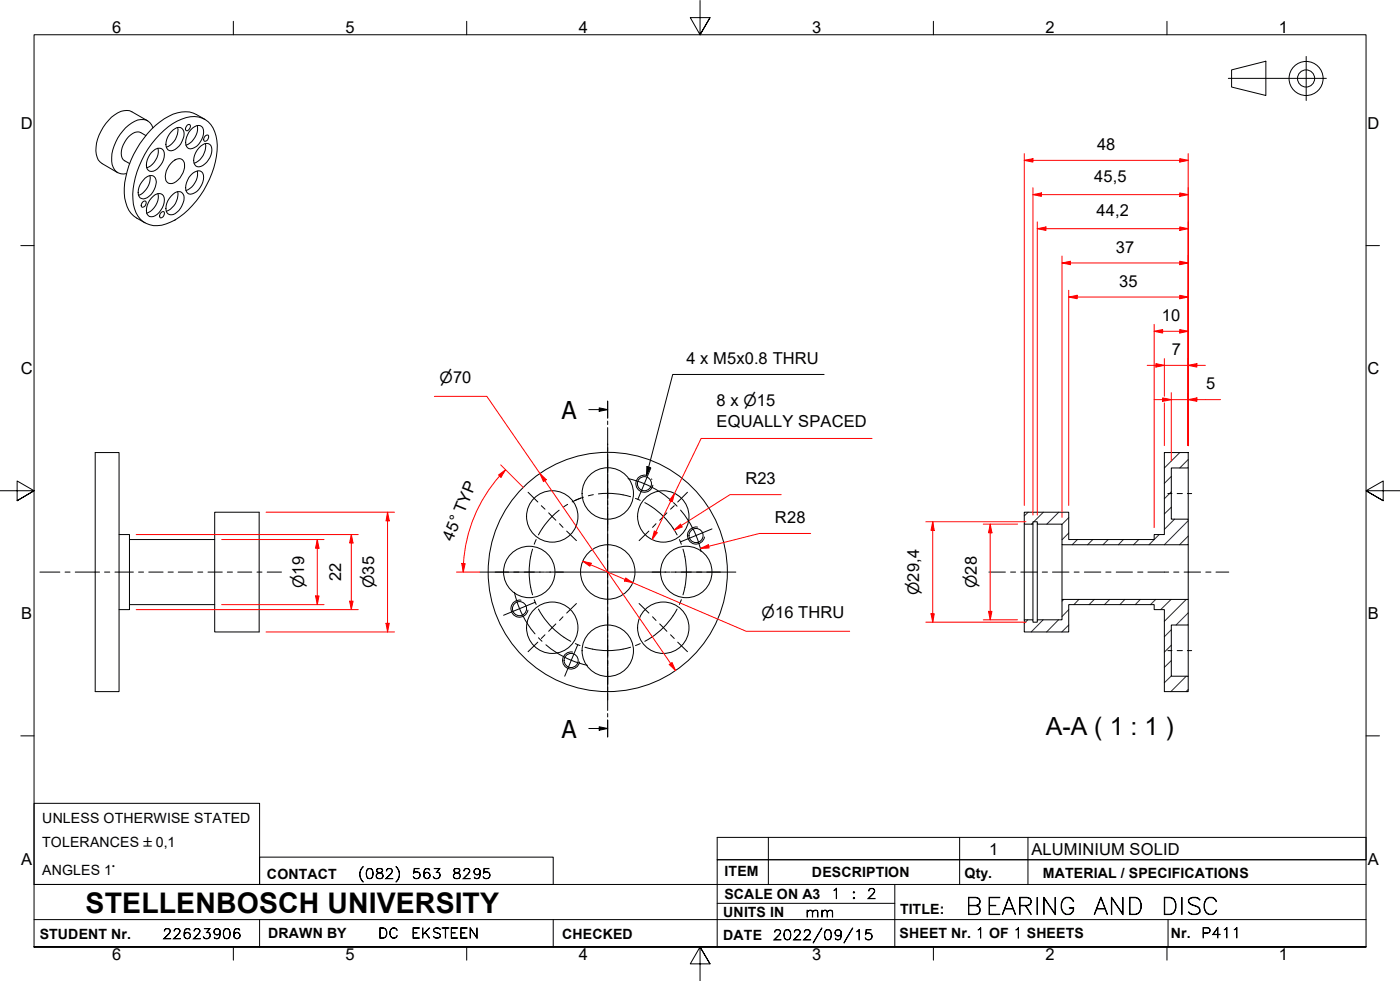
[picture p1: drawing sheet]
<svg xmlns="http://www.w3.org/2000/svg" width="410mm" height="287mm" viewBox="0 0 410 287" stroke-linecap="round" stroke-linejoin="round" font-family="sans-serif">
<!-- layer: Hatch -->
<g fill="none" stroke="#1e1e47" stroke-width=".29">
<path d="M340.9 132.5h.1M343 139.5l-2.1 2M345.4 132.5l-4.5 4.5M347.9 134.5l-2.5 2.5M301.1 149.9l-1.2 1.1M302.5 153l-.5 .4M305.5 149.9l-2.8 2.8M310 149.9l-3.5 3.5M312.9 156l-1.9 2M312.9 151.5l-1.9 2M315.5 157.9l-1.6 1.6M320 157.9l-1.5 1.6"/>
<path d="M324.5 157.9l-1.5 1.6M328.9 157.9l-1.4 1.6M333.4 157.9l-1.5 1.6M339.4 156.5l-3 3M343 144l-2.1 2M343 148.5l-2.1 1.9M343.9 152l-3 3M347.9 156.9l-2.5 2.6M347.9 152.4l-7 7.1M311.5 175.5l-.5 .5M312.9 178.4l-1.9 2.1M315.9 175.5l-1.4 1.5"/>
<path d="M320.4 175.5l-1.5 1.5M324.9 175.5l-1.5 1.5M329.4 175.5l-1.5 1.5M333.9 175.5l-1.5 1.5M338.4 175.5l-1.5 1.5M342.9 175.5l-3 2.9M347.3 175.5l-6.4 6.4M347.9 179.4l-3.5 3.6M300.9 181.4l-1 1M305.4 181.4l-3.5 3.6M309.9 181.4l-3.4 3.6M312.9 183l-2 2"/>
<path d="M343 197.9l-2.1 1.9M343 193.4l-2.1 1.9M343 188.9l-2.1 2M343 184.4l-2.1 2M347.3 197.9l-4.5 4.6M347.9 201.8l-.6 .7"/>
</g>
<!-- layer: Visible Edges(ISO) -->
<g fill="none" stroke="#000" stroke-width=".29">
<path d="M42.7 39.7l-1.5-.9a4.2 4.2 0 0 0-4.7 2.8 4.9 4.9 0 0 0-.4 5.2l1.9 1.1M43.2 35.4l-4.6-2.7a4.8 4.8 0 0 0-5 .9 13.4 13.4 0 0 0-5.4 11.6 3.5 3.5 0 0 0 1.7 2.7l4.6 2.7M44.8 37.4a3.4 3.4 0 0 0-5.4-1.9 13 13 0 0 0-6.6 12.6 3.3 3.3 0 0 0 4.2 2.7M46.7 39.4a14.9 14.9 0 0 1 10.3-5.3 6.6 6.6 0 0 1 6.2 5.7 21.3 21.3 0 0 1-2.7 14.3 23 23 0 0 1-11.9 11.4 6.9 6.9 0 0 1-9.5-5.7 25.9 25.9 0 0 1 7.6-20.4zM50.1 38.6a2.3 2.3 0 0 1 3.2-1 3.1 3.1 0 0 1 0 3.8 4.1 4.1 0 0 1-3.7 2.7 2.46 2.46 0 0 1-.8-3.3zM52 37.4a5.3 5.3 0 0 1-3.3 5.7M54.8 36.7l.6-.3a1.09 1.09 0 0 1 .2 1.2 1.09 1.09 0 0 1-1.1 .6 1 1 0 0 1 .3-1.5zM55.8 38.1a2.2 2.2 0 0 1 3.6-.7 5.1 5.1 0 0 1-3.6 6.2 1.82 1.82 0 0 1-1.4-2.6l.5-1.6zM57.8 36.8a5.4 5.4 0 0 1-3.4 5.7M60 34.9a9.2 9.2 0 0 0-6.8-2.1 17.7 17.7 0 0 0-11.2 7.8 25.2 25.2 0 0 0-5.5 17.4 8.5 8.5 0 0 0 6 7.2M60.1 39.8l.7-.3a1.02 1.02 0 0 1 .1 1.3 1.02 1.02 0 0 1-1.2 .4v-.7zM41.8 59.1l.7-.3a1.02 1.02 0 0 1 .1 1.3 1.02 1.02 0 0 1-1.2 .4v-.7z"/>
<path d="M42.5 52.1a1.78 1.78 0 0 1 1.7-.7 1.78 1.78 0 0 1 1.5 1.2 5.2 5.2 0 0 1-3.7 5.6 1.9 1.9 0 0 1-1.5-2.6 6.1 6.1 0 0 1 2-3.5zM43.9 51.4a5.5 5.5 0 0 1-3.3 5.8M44.3 58a2.2 2.2 0 0 1 3.6-.6 5 5 0 0 1-3.6 6.1 1.82 1.82 0 0 1-1.4-2.7l.5-1.5zM44.3 44.7a2.43 2.43 0 0 1 3.3-1 4.1 4.1 0 0 1-1 5.1 2.14 2.14 0 0 1-3.5 .7 4.8 4.8 0 0 1 1.2-4.8zM46.2 56.7a5.3 5.3 0 0 1-3.3 5.7M46.2 43.4a5.3 5.3 0 0 1-3.3 5.7M50 47.8a2.62 2.62 0 0 1 3.4-1 3.6 3.6 0 0 1-.3 4.5 3.6 3.6 0 0 1-3.8 2.3 3 3 0 0 1-.6-3.6zM50.1 57.4a2.3 2.3 0 0 1 3.2-1 3.1 3.1 0 0 1 0 3.8 4.3 4.3 0 0 1-3.2 2.7 1.81 1.81 0 0 1-1.5-2.6 5.5 5.5 0 0 1 1.5-2.9zM52 56.1a5.3 5.3 0 0 1-3.3 5.8M55.8 51.3a2.56 2.56 0 0 1 3.3-1 4.3 4.3 0 0 1-.9 5.2 2.56 2.56 0 0 1-3.3 1 4.3 4.3 0 0 1 .9-5.2zM57.8 50.1a5.4 5.4 0 0 1-3.4 5.7M58.8 42.7a1.77 1.77 0 0 1 1.8-.7 1.77 1.77 0 0 1 1.4 1.3 5.3 5.3 0 0 1-3.8 5.5 1.87 1.87 0 0 1-1.4-2.6 6.1 6.1 0 0 1 2-3.5z"/>
<path d="M60.1 42.1a5.3 5.3 0 0 1-3.3 5.7M46.9 62.5a.9 .9 0 0 1 1.1-.5v1a.8 .8 0 0 1-1.2 .6zM27.9 132.5h7v70h-7zM347.9 137v15M34.9 156.5h3v21.9h-3M37.9 157.9h25M62.9 149.9h13v35.1h-13zM299.9 149.9h13v8h25v-1.4h3v-24h7v4.5h-4.9v15h4.9v7.5h-36.9v-6.1h-7.3v-.7h-1.2v.7h-2.6zM299.9 153.4v28M302.5 153.4v28M303.7 153.4v28M311 159.5v16"/>
<path d="M347.9 159.5v16M37.9 177h25M299.9 181.4h2.6v.7h1.2v-.7h7.3v-5.9h36.9v7.5h-4.9v14.9h4.9v4.6h-7v-24.1h-3v-1.4h-25v8h-13zM347.9 183v14.9"/>
<circle cx="161.7" cy="151.2" r="7.5"/>
<circle cx="178" cy="144.4" r="7.5"/>
<circle cx="188.7" cy="141.6" r="2.06"/>
<circle cx="194.2" cy="151.2" r="7.5"/>
<circle cx="203.8" cy="156.8" r="2.06"/>
<circle cx="152.1" cy="178.2" r="2.06"/>
<circle cx="155" cy="167.4" r="7.5"/>
<circle cx="178" cy="167.4" r="8"/>
<circle cx="178" cy="167.4" r="35"/>
<circle cx="200.9" cy="167.4" r="7.5"/>
<circle cx="161.7" cy="183.8" r="7.5"/>
<circle cx="167.2" cy="193.3" r="2.06"/>
<circle cx="178" cy="190.5" r="7.5"/>
<circle cx="194.2" cy="183.8" r="7.5"/>
</g>
<!-- layer: Threads(ISO) -->
<path d="M189.1 139.1a2.51 2.51 0 0 0-2.9 2.1 2.51 2.51 0 0 0 2.1 2.9 2.51 2.51 0 0 0 2.9-2.1M204.2 154.3a2.51 2.51 0 0 0-2.9 2 2.51 2.51 0 0 0 2.1 2.9 2.51 2.51 0 0 0 2.9-2M152.5 175.7a2.51 2.51 0 0 0-2.9 2 2.51 2.51 0 0 0 2.1 2.9 2.51 2.51 0 0 0 2.9-2M167.7 190.9a2.51 2.51 0 0 0-2.9 2 2.51 2.51 0 0 0 2 2.9 2.51 2.51 0 0 0 2.9-2" fill="none" stroke="#000" stroke-width=".29"/>
<!-- layer: Symbols(ISO) -->
<path d="M210 245.1h190v6.6h-190zM225 245.1v6.6M281 245.1v6.6M301 245.1v6.6" fill="none" stroke="#000" stroke-width=".29"/>
<!-- layer: Section View Lines(ISO) -->
<g fill="none" stroke="#000" stroke-width=".29">
<path d="M172.4 119.9h5.5M175.5 119.4l2.4 .5-2.4 .5zM177.9 117.4v5M177.9 123.3v1M177.9 125.2v5M177.9 131v1.1M177.9 133v4.9M177.9 138.8v1M177.9 140.7v5M177.9 146.6v1.1M177.9 148.5v5M177.9 154.4v1"/>
<path d="M177.9 156.3v5M177.9 162.1v1.1M177.9 164.1v5M177.9 169.9v1.1M177.9 171.8v5.1M177.9 177.8v1M177.9 179.7v4.9M177.9 185.5v1.1M177.9 187.4v5M177.9 193.3v1M177.9 195.2v5M172.4 213.2h5.5"/>
<path d="M175.5 212.7l2.4 .5-2.4 .6zM177.9 201.1v1M177.9 203v5M177.9 208.9v1M177.9 210.8v4.9"/>
</g>
<g fill="#000">
<path d="M175.5 119.4l2.4 .5-2.4 .5z" fill-rule="evenodd"/>
<path d="M175.5 212.7l2.4 .5-2.4 .6z" fill-rule="evenodd"/>
</g>
<!-- layer: Border_0 -->
<g fill="none" stroke="#000" stroke-width=".29">
<path d="M68.3 6.2v4M136.7 6.2v4M205 .1v10.1l-2.9-5h5.8l-2.9 5 2.9-5M273.3 6.2v4M341.7 6.2v4M6.1 71.9h3.9M400 71.9h3.9M0 143.7h10l-5-2.9v5.8l5-2.9-5 2.9M410 143.7h-10l5-2.9v5.8l-5-2.9 5 2.9M6.1 215.4h3.9M400 215.4h3.9M10 277.2v-267h390v267h-390h390"/>
<path d="M68.3 277.2v3.9M136.7 277.2v3.9M273.3 277.2v3.9M341.7 277.2v3.9M207.9 282.1l-2.9-4.9 2.9 4.9h-5.8l2.9-4.9v10"/>
</g>
<!-- layer: Sketch Geometry(ISO) -->
<g fill="none" stroke="#000" stroke-width=".29">
<path d="M382.5 16.5v12.9M359.7 22.9h28.7M360.6 20.5l10-2.6v10.1l-10-2.5zM10 235.2h66v23.7h-66zM10 258.9h390M76 250.9h86v8h-86zM225 251.7v7.2M262 258.9v18.3M281 251.7v7.2M301 251.7v7.2M400 251.7h-190v25.5M10 277.2h390"/>
<path d="M10 269.2h390M76 269.2v8M162 269.2v8M210 264.4h52M342 269.2v8"/>
<circle cx="382.4" cy="23" r="5"/>
<circle cx="382.4" cy="23" r="2.51"/>
</g>
<!-- layer: Dimensions(ISO) -->
<path d="M347.9 117h2.6" fill="none" stroke="#f00" stroke-width=".29"/>
<path d="M347.9 117l2.6-.5v1z" fill-rule="evenodd" fill="#f00"/>
<path d="M340.4 117h2.6M347.9 117l2.6-.5v1z" fill="none" stroke="#f00" stroke-width=".29"/>
<path d="M340.4 116.5l2.6 .5-2.6 .5z" fill-rule="evenodd" fill="#f00"/>
<path d="M337.9 117h2.5M340.4 116.5l2.6 .5-2.6 .5zM343 117h4.9M343 114.9v20.1M347.9 114.9v15.5M347.9 106.9h2.6M350.5 117h6.9" fill="none" stroke="#f00" stroke-width=".29"/>
<path d="M347.9 106.9l2.6-.5v1.1z" fill-rule="evenodd" fill="#f00"/>
<path d="M338.5 106.9h2.4M347.9 106.9l2.6-.5v1.1z" fill="none" stroke="#f00" stroke-width=".29"/>
<path d="M338.5 106.4l2.4 .5-2.4 .6z" fill-rule="evenodd" fill="#f00"/>
<path d="M345.4 97h2.5M335.9 106.9h2.6M338.5 106.4l2.4 .5-2.4 .6zM340.9 106.9h7M340.9 105v11M340.9 117.9v12.5M347.9 105v25.4M350.5 106.9h2.4" fill="none" stroke="#f00" stroke-width=".29"/>
<path d="M345.4 96.5l2.5 .5-2.5 .5z" fill-rule="evenodd" fill="#f00"/>
<path d="M337.9 97h2.5M345.4 96.5l2.5 .5-2.5 .5z" fill="none" stroke="#f00" stroke-width=".29"/>
<path d="M337.9 97l2.5-.5v1z" fill-rule="evenodd" fill="#f00"/>
<path d="M337.9 97l2.5-.5v1zM337.9 94.9v59.5M340.4 97h5M345.4 86.9h2.5M347.9 94.9v35.5" fill="none" stroke="#f00" stroke-width=".29"/>
<path d="M345.4 86.4l2.5 .5-2.5 .6z" fill-rule="evenodd" fill="#f00"/>
<path d="M312.9 86.9h2.5M345.4 86.4l2.5 .5-2.5 .6z" fill="none" stroke="#f00" stroke-width=".29"/>
<path d="M312.9 86.9l2.5-.5v1.1z" fill-rule="evenodd" fill="#f00"/>
<path d="M345.4 77h2.5M312.9 86.9l2.5-.5v1.1zM312.9 85v63M315.4 86.9h30M347.9 85v45.4" fill="none" stroke="#f00" stroke-width=".29"/>
<path d="M345.4 76.5l2.5 .5-2.5 .5z" fill-rule="evenodd" fill="#f00"/>
<path d="M311 77h2.4M345.4 76.5l2.5 .5-2.5 .5z" fill="none" stroke="#f00" stroke-width=".29"/>
<path d="M311 77l2.4-.5v1z" fill-rule="evenodd" fill="#f00"/>
<path d="M311 77l2.4-.5v1zM311 74.9v76.6M313.4 77h32M345.4 66.9h2.5M347.9 74.9v55.5" fill="none" stroke="#f00" stroke-width=".29"/>
<path d="M345.4 66.4l2.5 .5-2.5 .6z" fill-rule="evenodd" fill="#f00"/>
<path d="M303.7 66.9h2.6M345.4 66.4l2.5 .5-2.5 .6z" fill="none" stroke="#f00" stroke-width=".29"/>
<path d="M303.7 66.9l2.6-.5v1.1z" fill-rule="evenodd" fill="#f00"/>
<path d="M345.4 57h2.5M303.7 66.9l2.6-.5v1.1zM303.7 65v85.8M306.3 66.9h39.1M347.9 65v65.4" fill="none" stroke="#f00" stroke-width=".29"/>
<path d="M345.4 56.5l2.5 .5-2.5 .5z" fill-rule="evenodd" fill="#f00"/>
<path d="M302.5 57h2.4M345.4 56.5l2.5 .5-2.5 .5z" fill="none" stroke="#f00" stroke-width=".29"/>
<path d="M302.5 57l2.4-.5v1z" fill-rule="evenodd" fill="#f00"/>
<path d="M302.5 57l2.4-.5v1zM302.5 54.9v95.9M304.9 57h40.5M345.4 46.9h2.5M347.9 54.9v75.5" fill="none" stroke="#f00" stroke-width=".29"/>
<path d="M345.4 46.4l2.5 .5-2.5 .5z" fill-rule="evenodd" fill="#f00"/>
<path d="M299.9 46.9h2.6M345.4 46.4l2.5 .5-2.5 .5z" fill="none" stroke="#f00" stroke-width=".29"/>
<path d="M299.9 46.9l2.6-.5v1z" fill-rule="evenodd" fill="#f00"/>
<path d="M299.9 46.9l2.6-.5v1zM299.9 45v103M302.5 46.9h42.9M347.9 45v85.4M289.9 153.4v2.6" fill="none" stroke="#f00" stroke-width=".29"/>
<!-- layer: Centerline(ISO) -->
<g fill="none" stroke="#000" stroke-width=".29">
<path d="M341.9 144.5h1.3M344.7 144.5h1.5M347.7 144.5h1.2M11.7 167.5h5.8M19 167.5h1.5M22 167.5h7.1M30.6 167.5h1.5M33.7 167.5h5.4M40.6 167.5h1.4M43.6 167.5h4.2M49.2 167.5h1.5M52.2 167.5h4.2"/>
<path d="M57.9 167.5h1.5M60.9 167.5h4.2M66.5 167.5h1.6M69.6 167.5h4.1M75.2 167.5h1.5M78.2 167.5h4.2M289.6 167.5h4.8M295.9 167.5h1.5M298.9 167.5h4.8M305.2 167.5h1.5M308.2 167.5h4.8M314.5 167.5h1.5"/>
<path d="M317.5 167.5h4.8M323.8 167.5h1.5M326.8 167.5h4.8M333.1 167.5h1.5M336.1 167.5h6.1M343.7 167.5h1.5M346.7 167.5h4.8M353.1 167.5h1.5M356 167.5h3.8M341.9 190.5h1.3M344.7 190.5h1.5M347.7 190.5h1.2"/>
</g>
<!-- layer: Dimensions(ISO) -->
<path d="M289.9 153.4l.5 2.6h-1z" fill-rule="evenodd" fill="#f00"/>
<path d="M289.9 153.4l.5 2.6h-1zM289.9 179v2.4" fill="none" stroke="#f00" stroke-width=".29"/>
<path d="M289.4 179h1l-.5 2.4z" fill-rule="evenodd" fill="#f00"/>
<path d="M273.1 152.7v2.6M287.9 153.4h10M289.9 156v23M289.4 179h1l-.5 2.4zM287.9 181.4h10" fill="none" stroke="#f00" stroke-width=".29"/>
<path d="M273.1 152.7l.5 2.6h-1z" fill-rule="evenodd" fill="#f00"/>
<path d="M273.1 152.7l.5 2.6h-1zM273.1 179.7v2.4" fill="none" stroke="#f00" stroke-width=".29"/>
<path d="M272.6 179.7h1l-.5 2.4z" fill-rule="evenodd" fill="#f00"/>
<path d="M199.5 153.8l-2.1 1.3M271.1 152.7h29.3M273.1 155.3v24.4M272.6 179.7h1l-.5 2.4zM271.1 182.1h29.3" fill="none" stroke="#f00" stroke-width=".29"/>
<!-- layer: Center Mark(ISO) -->
<g fill="none" stroke="#000" stroke-width=".29">
<path d="M177.9 129.9v19.1M154.6 144.1l2.9 2.9M158.5 148l1.1 1M160.7 150.1l2.1 2.2M163.8 153.3l1 1.1M165.9 155.5l2.9 2.8M177.9 149.2v36.5M190 155.5l-2.9 2.8M192.1 153.3l-1 1.1M195.3 150.1l-2.1 2.2M197.4 148l-1.1 1M201.3 144.1l-2.9 2.9"/>
<path d="M140.5 167.5h18.9M159.7 167.5h36.5M168.8 176.7l-2.9 2.8M187.1 176.7l2.9 2.8M196.5 167.5h19M157.5 188l-2.9 2.8M159.6 185.8l-1.1 1.1M162.8 182.6l-2.1 2.2M164.8 180.5l-1 1.1M177.9 185.9v19M191.1 180.5l1 1.1M193.2 182.6l2.1 2.2"/>
<path d="M196.3 185.8l1.1 1.1M198.4 188l2.9 2.8"/>
</g>
<!-- layer: Centerline(ISO) -->
<g fill="none" stroke="#000" stroke-width=".29">
<path d="M157 157.9l-.6 1.4M163.7 149.3a23 23 0 0 0-6 7.3M166.2 147.6l-1.2 .8M170.1 145.8l-2.6 1.1M170.8 145.5l-2.5 1.1M173.7 144.8l-1.4 .3M175.2 144.6a23 23 0 0 1 9.4 .8M186.1 145.9l1.4 .6M188.8 147.1a23 23 0 0 1 9.5 9.5M198.9 157.9l.6 1.4M155.9 160.7a23 23 0 0 0 0 13.4M156.4 175.5l.6 1.4"/>
<path d="M157.7 178.3a23 23 0 0 0 9.4 9.4M198.3 178.3a23 23 0 0 1-9.5 9.4M199.5 175.5l-.6 1.4M200 160.7a23 23 0 0 1 0 13.4M168.5 188.4l1.3 .6M171.3 189.5a23 23 0 0 0 13.3 0M187.5 188.4l-1.4 .6"/>
</g>
<!-- layer: Dimensions(ISO) -->
<path d="M197.4 155.1l1.9-1.7 .5 .9z" fill-rule="evenodd" fill="#f00"/>
<path d="M197.4 155.1l1.9-1.7 .5 .9zM197.5 144.5l-1.1 2.2M228.7 144.8h-15l-14.2 9" fill="none" stroke="#f00" stroke-width=".29"/>
<path d="M197.5 144.5l-.7 2.4-.8-.4z" fill-rule="evenodd" fill="#f00"/>
<path d="M192 155.7l-1.1 2.2M197.5 144.5l-.7 2.4-.8-.4z" fill="none" stroke="#f00" stroke-width=".29"/>
<path d="M191.6 155.5l.9 .4-1.6 2z" fill-rule="evenodd" fill="#f00"/>
<path d="M255.3 128.3h-50l-7.8 16.2M191.6 155.5l.9 .4-1.6 2zM196.4 146.7l-4.4 9M135.7 165l-.1 2.5" fill="none" stroke="#f00" stroke-width=".29"/>
<path d="M135.2 164.9l1 .1-.6 2.5z" fill-rule="evenodd" fill="#f00"/>
<path d="M148 137.6l-1.7 1.7M135.2 164.9l1 .1-.6 2.5z" fill="none" stroke="#f00" stroke-width=".29"/>
<path d="M146 139l2-1.4-1.3 2.1z" fill-rule="evenodd" fill="#f00"/>
<path d="M146 139l2-1.4-1.3 2.1zM146.3 139.3a42.3 42.3 0 0 0-10.6 25.6M146.6 136.1l6.6 6.6M133.7 167.5h6.8M183 169.6l2.3 1" fill="none" stroke="#f00" stroke-width=".29"/>
<path d="M183.2 169.2l2.1 1.4-2.5-.5z" fill-rule="evenodd" fill="#f00"/>
<path d="M170.6 164.3l2.3 1M183.2 169.2l2.1 1.4-2.5-.5z" fill="none" stroke="#f00" stroke-width=".29"/>
<path d="M170.6 164.3l2.5 .6-.4 .8z" fill-rule="evenodd" fill="#f00"/>
<path d="M170.6 164.3l2.5 .6-.4 .8zM172.9 165.3l10.1 4.3M185.3 170.6l33.2 14.2h30.3M113.5 182.4v2.6" fill="none" stroke="#f00" stroke-width=".29"/>
<path d="M113 182.4h1l-.5 2.6z" fill-rule="evenodd" fill="#f00"/>
<path d="M113.5 149.9v2.6M113 182.4h1l-.5 2.6z" fill="none" stroke="#f00" stroke-width=".29"/>
<path d="M113.5 149.9l.5 2.6h-1z" fill-rule="evenodd" fill="#f00"/>
<path d="M77.9 149.9h37.6M113.5 149.9l.5 2.6h-1zM113.5 152.5v29.9M102.9 176v2.4M77.9 185h37.6" fill="none" stroke="#f00" stroke-width=".29"/>
<path d="M102.4 176h1l-.5 2.4z" fill-rule="evenodd" fill="#f00"/>
<path d="M102.9 156.5v2.5M102.4 176h1l-.5 2.4z" fill="none" stroke="#f00" stroke-width=".29"/>
<path d="M102.9 156.5l.5 2.5h-1z" fill-rule="evenodd" fill="#f00"/>
<path d="M39.9 156.5h65M92.9 157.9v2.6M102.9 156.5l.5 2.5h-1zM102.9 159v17M39.9 178.4h65" fill="none" stroke="#f00" stroke-width=".29"/>
<path d="M92.9 157.9l.5 2.6h-1z" fill-rule="evenodd" fill="#f00"/>
<path d="M92.9 157.9l.5 2.6h-1zM92.9 174.4v2.6" fill="none" stroke="#f00" stroke-width=".29"/>
<path d="M92.4 174.4h1l-.5 2.6z" fill-rule="evenodd" fill="#f00"/>
<path d="M158.1 138.6l1.4 2.1M64.9 157.9h30M64.9 177h30M92.4 174.4h1l-.5 2.6zM92.9 160.5v13.9" fill="none" stroke="#f00" stroke-width=".29"/>
<path d="M158.1 138.6l1.9 1.8-.9 .6z" fill-rule="evenodd" fill="#f00"/>
<path d="M158.1 138.6l1.9 1.8-.9 .6zM196.4 194.3l1.4 2" fill="none" stroke="#f00" stroke-width=".29"/>
<path d="M196 194.5l.8-.6 1 2.4z" fill-rule="evenodd" fill="#f00"/>
<path d="M127.2 116h15.4l15.5 22.6M159.5 140.7l36.9 53.6M207.5 159.9l-2.4 .6M196 194.5l.8-.6 1 2.4z" fill="none" stroke="#f00" stroke-width=".29"/>
<!-- layer: Center Mark(ISO) -->
<path d="M190.6 137l-3.8 9.2M208.5 154.8l-9.3 3.8M156.7 176.3l-9.3 3.8M169.2 188.7l-3.8 9.2" fill="none" stroke="#000" stroke-width=".29"/>
<!-- layer: Centerline(ISO) -->
<path d="M183.9 140.1a28 28 0 0 1 12.2 6M197.2 147.1l1.1 1.1M199.3 149.3a28 28 0 0 1 6 12.2M150.6 173.4l1.5 4.7M152.1 178.1l1.9 3.8 2.7 3.7M157.7 186.7l1 1M159.8 188.7a28 28 0 0 0 12.2 6.1" fill="none" stroke="#000" stroke-width=".29"/>
<!-- layer: Dimensions(ISO) -->
<path d="M205.1 160.5l2.3-1 .2 .9z" fill-rule="evenodd" fill="#f00"/>
<path d="M237.4 156.2h-15l-14.9 3.7M205.1 160.5l2.3-1 .2 .9z" fill="none" stroke="#f00" stroke-width=".29"/>
<!-- layer: Symbols(ISO) -->
<path d="M241.3 109.6h-44.3l-7.7 29.5M189.4 136.6l1 .3-1.1 2.2zM190.8 140.2l.1 .1" fill="none" stroke="#000" stroke-width=".29"/>
<path d="M189.4 136.6l1 .3-1.1 2.2z" fill-rule="evenodd" fill="#000"/>
<text font-size="8.3" x="25.1" y="267.2">STELLENBOSCH UNIVERSITY</text>
<text font-size="7.3" x="306.2" y="215">A-A ( 1 : 1 )</text>
<g font-size="7.2">
<text x="164.5" y="122.5">A</text>
<text x="164.5" y="215.9">A</text>
</g>
<g font-size="6.7">
<text x="282.6" y="267.7">BEARING</text>
<text x="320.2" y="267.7">AND</text>
<text x="340" y="267.7">DISC</text>
</g>
<g font-size="4.8">
<text x="32.8" y="9.7">6</text>
<text x="101.2" y="9.7">5</text>
<text x="169.5" y="9.7">4</text>
<text x="237.8" y="9.7">3</text>
<text x="306.1" y="9.7">2</text>
<text x="374.5" y="9.7">1</text>
<text x="6.1" y="37.8">D</text>
<text x="400.4" y="37.8">D</text>
<text x="321.2" y="43.9">48</text>
<text x="320.4" y="53.3">45,5</text>
<text x="321.1" y="63.3">44,2</text>
<text x="326.7" y="73.9">37</text>
<text x="327.7" y="83.9">35</text>
<text x="340.2" y="93.9">10</text>
<text x="201" y="106.5">4 x M5x0.8 THRU</text>
<text x="343.1" y="104">7</text>
<text x="6.1" y="109.6">C</text>
<text x="353.2" y="113.9">5</text>
<text x="400.4" y="109.6">C</text>
<text x="209.8" y="118.8">8 x ⌀15</text>
<text x="209.8" y="125.1">EQUALLY SPACED</text>
<text x="218.2" y="141.7">R23</text>
<text x="226.9" y="153.1">R28</text>
<text x="132.5" y="158.5" transform="rotate(-68 132.5 158.5)">45° TYP</text>
<text x="99.9" y="170.2" transform="rotate(-90 99.9 170.2)">22</text>
<text x="6.2" y="181.3">B</text>
<text x="400.5" y="181.3">B</text>
<text x="289.6" y="250.1">1</text>
<text x="302" y="250.2">ALUMINIUM SOLID</text>
<text x="6.2" y="253.1">A</text>
<text x="400.5" y="253.1">A</text>
<text x="32.8" y="281.1">6</text>
<text x="101.2" y="281.1">5</text>
<text x="169.5" y="281.1">4</text>
<text x="237.8" y="281.1">3</text>
<text x="306.1" y="281.1">2</text>
<text x="374.5" y="281.1">1</text>
</g>
<g font-size="4.6">
<text x="128.7" y="112.2">⌀70</text>
<text x="89" y="172.2" transform="rotate(-90 89 172.2)">⌀19</text>
<text x="109.6" y="172.2" transform="rotate(-90 109.6 172.2)">⌀35</text>
<text x="286.1" y="172.2" transform="rotate(-90 286.1 172.2)">⌀28</text>
<text x="269.2" y="174.2" transform="rotate(-90 269.2 174.2)">⌀29,4</text>
<text x="223" y="180.9">⌀16 THRU</text>
</g>
<g font-size="4.1">
<text x="12.4" y="240.9">UNLESS OTHERWISE STATED</text>
<text x="12.4" y="247.9">TOLERANCES ±0,1</text>
<text x="12.4" y="256">ANGLES 1°</text>
<text x="78.2" y="257.2">CONTACT</text>
<text x="212.2" y="256.5">ITEM</text>
<text x="237.7" y="256.7">DESCRIPTION</text>
<text x="282.4" y="256.9">Qty.</text>
<text x="305.4" y="256.9">MATERIAL / SPECIFICATIONS</text>
<text x="212.1" y="263">SCALE ON A3</text>
<text x="211.8" y="268.4">UNITS IN</text>
<text x="263.5" y="267.7">TITLE:</text>
<text x="11.6" y="274.8">STUDENT Nr.</text>
<text x="78.5" y="274.6">DRAWN BY</text>
<text x="164.6" y="274.8">CHECKED</text>
<text x="211.8" y="275.1">DATE</text>
<text x="263.4" y="274.6">SHEET Nr. 1 OF 1 SHEETS</text>
<text x="342.8" y="274.5">Nr.</text>
</g>
<g font-size="4">
<text x="104.8" y="257.2">(082)</text>
<text x="120.6" y="257.2">563</text>
<text x="132.3" y="257.2">8295</text>
<text x="243.3" y="263">1</text>
<text x="249.3" y="263">:</text>
<text x="253.8" y="263">2</text>
<text x="235.8" y="268.4">mm</text>
<text x="47.6" y="274.8">22623906</text>
<text x="110.7" y="274.6">DC</text>
<text x="120.4" y="274.6">EKSTEEN</text>
<text x="226.3" y="275.1">2022/09/15</text>
<text x="351.7" y="274.5">P411</text>
</g>
</svg>
